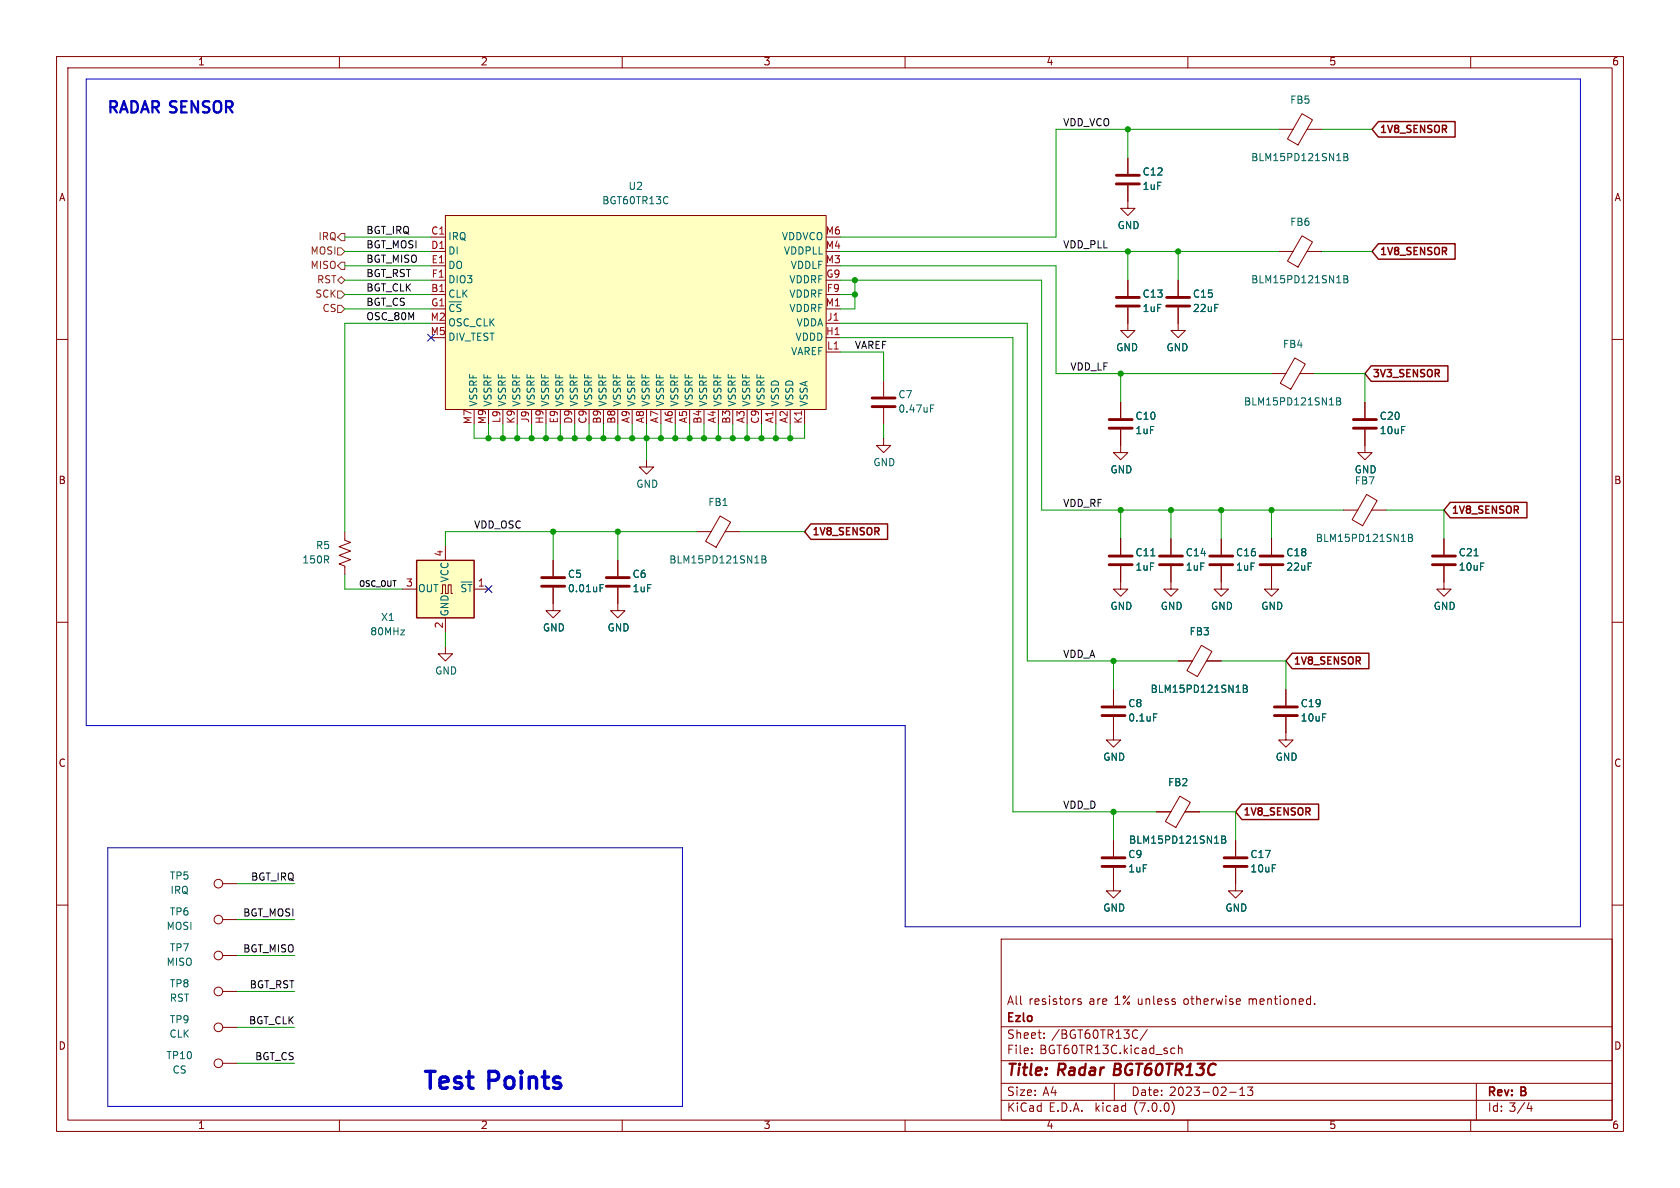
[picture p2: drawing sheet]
<svg xmlns="http://www.w3.org/2000/svg" width="297mm" height="210mm" viewBox="0 0 297 210" stroke-linecap="round" stroke-linejoin="round" font-family="sans-serif">
<g fill="none" stroke="#840000" stroke-width=".18">
<path d="M10 10h277v190h-277zM12 12h273v186h-273zM60 10v2M110 10v2M160 10v2M210 10v2M260 10v2M78.7 38.1h67.3v34.3h-67.3zM199.4 32.8v4h1.3l-1.3 1.3-1.3-1.3h1.3M199.4 27.9v2.8M226.1 22.9h2.5M230.2 20.1l1.8 1.1-2.5 4.4-1.9-1z"/>
<path d="M231.1 22.9h2.6M10 60h2M76.2 52.1h2.5M76.2 41.9h2.5M76.2 44.5h2.5M76.2 47h2.5M76.2 49.5h2.5M146 59.7h2.6M146 57.2h2.6M199.4 54.4v4h-1.3l1.3 1.3 1.3-1.3h-1.3M199.4 49.5v2.8M208.3 54.4v4h-1.3l1.3 1.3 1.2-1.3h-1.2"/>
<path d="M208.3 49.5v2.8M226.1 44.5h2.5M230.2 41.7l1.8 1.1-2.5 4.4-1.9-1zM231.1 44.5h2.6M285 60h2M94 72.4v2.5M137.2 72.4v2.5M142.2 72.4v2.5M146 62.2h2.6M156.2 77.5v1.2h1.3l-1.3 1.3-1.3-1.3h1.3M156.2 67.3v2.8M156.2 72.1v2.8"/>
<path d="M198.1 75.9v4.1h1.3l-1.3 1.3-1.3-1.3h1.3M198.1 71.1v2.8M224.8 66h2.5M228.9 63.3l1.9 1.1-2.6 4.4-1.9-1.1zM229.8 66h2.6M241.3 75.9v4.1h1.3l-1.3 1.3-1.3-1.3h1.3M241.3 71.1v2.8M61 94v1.5l1 .4-2.1 .7 2.1 .8-2.1 .8 2.1 .7-2.1 .8 1.1 .4v1.5M78.7 96.5v2.6M97.8 99.1v2.8M109.2 99.1v2.8M114.3 81.3v1.3h1.3l-1.3 1.2-1.3-1.2h1.3"/>
<path d="M123.2 94h2.5M127.3 91.2l1.9 1.1-2.6 4.4-1.9-1zM128.2 94h2.6M198.1 95.3v2.7M207 95.3v2.7M215.9 95.3v2.7M224.8 95.3v2.7M237.5 90.2h2.5M241.6 87.4l1.9 1.1-2.6 4.4-1.9-1zM242.5 90.2h2.6M255.3 95.3v2.7M10 110h2"/>
<path d="M71.1 104.1h2.6M78 104.9h.2v-1.5h.5v1.5h.5v-1.5h.6v1.5h.2M78.7 114.3v1.3h1.3l-1.3 1.2-1.2-1.2h1.2M78.7 109.2v2.6M83.8 104.1h2.6M97.8 103.9v4.1h1.3l-1.3 1.2-1.3-1.2h1.3M109.2 103.9v4.1h1.3l-1.3 1.2-1.3-1.2h1.3M198.1 100.1v4h1.3l-1.3 1.3-1.3-1.3h1.3M207 100.1v4h1.3l-1.3 1.3-1.3-1.3h1.3M208.3 116.8h2.5M212.4 114.1l1.8 1.1-2.5 4.4-1.9-1.1zM213.3 116.8h2.6"/>
<path d="M215.9 100.1v4h1.3l-1.3 1.3-1.3-1.3h1.3M224.8 100.1v4h1.3l-1.3 1.3-1.3-1.3h1.3M255.3 100.1v4h1.2l-1.2 1.3-1.3-1.3h1.3M285 110h2M196.8 126.7v4.1h1.3l-1.3 1.3-1.2-1.3h1.2M196.8 121.9v2.8M227.3 126.7v4.1h1.3l-1.3 1.3-1.2-1.3h1.2M227.3 121.9v2.8M10 160h2M39.4 156.2h2.5M196.8 153.4v4.1h1.3l-1.3 1.3-1.2-1.3h1.2M196.8 148.6v2.8"/>
<path d="M204.5 143.5h2.5M208.6 140.7l1.8 1.1-2.5 4.5-1.9-1.1zM209.5 143.5h2.6M218.4 153.4v4.1h1.3l-1.3 1.3-1.2-1.3h1.2M218.4 148.6v2.8M285 160h2M39.4 168.9h2.5M39.4 175.3h2.5M39.4 162.6h2.5M177 166h108v32h-108zM191.1 176.6h-.3l-.3 .2 .1 .2 .5 .1v.4h-.6M218.8 176.6h.4l.1 .3-.7 .2"/>
<path d="M219.2 177.5l-.4 .1M232.4 177.4v.2M39.4 181.6h2.5M39.4 188h2.5M60 198v2M110 198v2M160 198v2M177 194.5h108M177 191.5h108M177 187.5h108M177 181.5h108M182.4 186.1v.2"/>
<path d="M182.4 185.3v.2M184.6 183.4v.2M184.6 182.6v.2M197 191.5v3M201 182.1l.1 .1M201.1 183.4l-.1 .1M202.8 182l-1.3 1.9M207.2 194.8a1.74 1.74 0 0 1 0 2.2M207.3 185.3h.4M207.7 186.2l-.4 .1M208.3 185.4l.2-.1h.4l.1 1M208.3 184.8v1.5"/>
<path d="M210 198v2M217.4 193.1h1.1M219.2 193.7h.8M219.2 192.6l.4-.4v1.5M220.5 192.2h1l-.5 .5 .4 .2v.6l-.2 .2h-.4l-.3-.2M260 198v2M261 191.5v6.5M270 196h.9M270.7 195.5v1"/>
<circle cx="38.6" cy="156.2" r=".76"/>
<circle cx="38.6" cy="168.9" r=".76"/>
<circle cx="38.6" cy="175.3" r=".76"/>
<circle cx="38.6" cy="162.6" r=".76"/>
<circle cx="38.6" cy="181.6" r=".76"/>
<circle cx="38.6" cy="188" r=".76"/>
</g>
<g fill="none" stroke="#840000" stroke-width=".51">
<path d="M197.4 32.5h4M197.4 31h4M197.4 54.1h4M197.4 52.6h4M206.2 54.1h4.1M206.2 52.6h4.1M154.2 71.9h4M154.2 70.4h4M196.1 75.7h4.1M196.1 74.2h4.1M239.3 75.7h4M239.3 74.2h4"/>
<path d="M196.1 99.8h4.1M196.1 98.3h4.1M205 99.8h4M205 98.3h4M213.9 99.8h4M213.9 98.3h4M222.8 99.8h4M222.8 98.3h4M253.2 99.8h4.1M253.2 98.3h4.1M95.8 103.6h4M95.8 102.1h4"/>
<path d="M107.2 103.6h4.1M107.2 102.1h4.1M194.8 126.5h4.1M194.8 125h4.1M225.3 126.5h4.1M225.3 125h4.1M194.8 153.2h4.1M194.8 151.6h4.1M216.4 153.2h4.1M216.4 151.6h4.1"/>
</g>
<g fill="#ffffc2" stroke="#ffffc2" stroke-width=".18">
<path d="M78.7 38.1h67.3v34.3h-67.3z"/>
<path d="M73.7 99.1h10.1v10.1h-10.1z"/>
</g>
<g fill="none" stroke="#006464" stroke-width=".18">
<path d="M237.6 27.1h.4l.2 .3-.2 .3 .2 .2 .1 .3-.2 .2h-.5zM237.6 27.7h.4M80.3 53.9l-.3-.1-.3 .1-.2 .5M81.5 53.9l-.5-.1-.2 .4M237.6 48.7h.4l.2 .3-.2 .3 .2 .2 .1 .3-.2 .2h-.5zM237.6 49.3h.4M164.5 72.2h.4M164.5 71.6h.6M236.3 70.3h.4l.3 .3-.3 .3 .3 .1v.3l-.2 .3h-.5zM236.3 70.9h.4M134.7 98.3h.4l.3 .2-.3 .4 .3 .1v.3l-.2 .2h-.5zM134.7 98.9h.4"/>
<path d="M249 94.4h.4l.3 .3-.3 .4 .3 .1v.3l-.2 .2h-.5zM249 95.1h.4M81.5 102.9h1.9M82.4 103.4l-.5-.1-.3 .4M82.7 103.3h.7M83.1 103.3v1.3M106.1 103.3h.6M106.1 103.9h.4M203.9 126.2h.6M219.8 121.1h.4l.3 .3-.3 .3 .3 .1v.3l-.2 .3h-.5zM219.8 121.7h.4M216 147.8h.4l.3 .2-.3 .4 .3 .1v.3l-.2 .3h-.5z"/>
<path d="M216 148.4h.4"/>
</g>
<path d="M243.7 21.5h13.5v2.7h-13.5l-1.1-1.3zM243.7 43.1h13.5v2.7h-13.5l-1.1-1.3zM242.4 64.7h13.6v2.7h-13.6l-1.1-1.4zM73.7 99.1h10.1v10.1h-10.1zM143.4 92.6h13.5v2.7h-13.5l-1.2-1.3zM256.4 88.8h13.5v2.7h-13.5l-1.1-1.3zM228.4 115.5h13.6v2.7h-13.6l-1.1-1.4zM219.6 142.1h13.5v2.8h-13.5l-1.2-1.4z" fill="none" stroke="#840000" stroke-width=".25"/>
<path d="M59.7 51.4h.6l.7 .7-.7 .6h-.6zM59.7 43.8h.6l.7 .7-.7 .6h-.6zM59.7 49.5l.6-.6 .7 .6-.7 .7zM59.7 54h.6l.7 .6-.7 .6h-.6zM59.7 47l.6-.6h.7v1.2h-.7zM59.7 41.9l.6-.6h.7v1.2h-.7z" fill="none" stroke="#725600" stroke-width=".18"/>
<path d="M15.2 14h264.2v149.8h-119.4v-35.5h-144.8zM19 149.9h101.6v45.7h-101.6z" fill="none" stroke="#0000c2" stroke-width=".18"/>
<g fill="none" stroke="#009600" stroke-width=".18">
<path d="M199.4 22.9v5M226.1 22.9h-39.4v19h-38.1M233.7 22.9h8.9M61 49.5h15.2M61 44.5h15.2M61 41.9h15.2M61 52.1h15.2M61 47h15.2M61 54.6h15.2M76.2 57.2h-15.2v36.8M148.6 59.7h30.5v83.8h25.4M148.6 47h38.1v19h38.1"/>
<path d="M148.6 49.5h35.5v40.7h53.4M148.6 44.5h77.5M148.6 57.2h33v59.6h26.7M148.6 52.1h2.5M151.1 49.5v5.1h-2.5M199.4 44.5v5M208.3 44.5v5M233.7 44.5h8.9M83.8 74.9v2.6h58.4v-2.6M86.4 74.9v2.6M88.9 74.9v2.6M91.4 74.9v2.6"/>
<path d="M94 74.9v2.6M96.5 74.9v2.6M99.1 74.9v2.6M101.6 74.9v2.6M104.1 74.9v2.6M106.7 74.9v2.6M109.2 74.9v2.6M111.8 74.9v2.6M114.3 74.9v6.4M116.8 74.9v2.6M119.4 74.9v2.6M121.9 74.9v2.6"/>
<path d="M124.5 74.9v2.6M127 74.9v2.6M129.5 74.9v2.6M132.1 74.9v2.6M134.6 74.9v2.6M137.2 74.9v2.6M139.7 74.9v2.6M148.6 62.2h7.6v5.1M156.2 74.9v2.6M198.1 66v5.1M232.4 66h8.9v5.1M97.8 94v5.1"/>
<path d="M109.2 94v5.1M123.2 94h-44.5v2.5M130.8 94h11.4M198.1 90.2v5.1M207 90.2v5.1M215.9 90.2v5.1M224.8 90.2v5.1M245.1 90.2h10.2v5.1M61 101.6v2.5h10.1M78.7 111.8v2.5M196.8 116.8v5.1M215.9 116.8h11.4v5.1"/>
<path d="M41.9 156.2h10.2M196.8 143.5v5.1M212.1 143.5h6.3v5.1M41.9 168.9h10.2M41.9 162.6h10.2M41.9 175.3h10.2M41.9 188h10.2M41.9 181.6h10.2"/>
</g>
<path d="M75.6 59.1l1.2 1.2M76.8 59.1l-1.2 1.2M85.8 103.5l1.2 1.2M87 103.5l-1.2 1.2" fill="none" stroke="#000084" stroke-width=".18"/>
<g fill="#009600" stroke="#009600" stroke-width=".18">
<circle cx="196.8" cy="116.8" r=".46"/>
<circle cx="196.8" cy="143.5" r=".46"/>
<circle cx="215.9" cy="90.2" r=".46"/>
<circle cx="151.1" cy="49.5" r=".46"/>
<circle cx="151.1" cy="52.1" r=".46"/>
<circle cx="199.4" cy="22.9" r=".46"/>
<circle cx="198.1" cy="66" r=".46"/>
<circle cx="199.4" cy="44.5" r=".46"/>
<circle cx="208.3" cy="44.5" r=".46"/>
<circle cx="134.6" cy="77.5" r=".46"/>
<circle cx="132.1" cy="77.5" r=".46"/>
<circle cx="127" cy="77.5" r=".46"/>
<circle cx="198.1" cy="90.2" r=".46"/>
<circle cx="207" cy="90.2" r=".46"/>
<circle cx="129.5" cy="77.5" r=".46"/>
<circle cx="224.8" cy="90.2" r=".46"/>
<circle cx="139.7" cy="77.5" r=".46"/>
<circle cx="137.2" cy="77.5" r=".46"/>
<circle cx="99.1" cy="77.5" r=".46"/>
<circle cx="101.6" cy="77.5" r=".46"/>
<circle cx="96.5" cy="77.5" r=".46"/>
<circle cx="94" cy="77.5" r=".46"/>
<circle cx="91.4" cy="77.5" r=".46"/>
<circle cx="86.4" cy="77.5" r=".46"/>
<circle cx="88.9" cy="77.5" r=".46"/>
<circle cx="97.8" cy="94" r=".46"/>
<circle cx="116.8" cy="77.5" r=".46"/>
<circle cx="119.4" cy="77.5" r=".46"/>
<circle cx="109.2" cy="94" r=".46"/>
<circle cx="106.7" cy="77.5" r=".46"/>
<circle cx="121.9" cy="77.5" r=".46"/>
<circle cx="124.5" cy="77.5" r=".46"/>
<circle cx="114.3" cy="77.5" r=".46"/>
<circle cx="111.8" cy="77.5" r=".46"/>
<circle cx="109.2" cy="77.5" r=".46"/>
<circle cx="104.1" cy="77.5" r=".46"/>
</g>
<g font-size="4.2" fill="#0000c2">
<text x="74.9" y="193">Test</text>
<text x="86.6" y="193">Points</text>
</g>
<text font-size="2.8" fill="#0000c2" x="19" y="20.3">RADAR SENSOR</text>
<g font-size="2.8" fill="#840000">
<text x="178" y="190.8">Title:</text>
<text x="187.1" y="190.8">Radar</text>
<text x="197.6" y="190.8">BGT60TR13C</text>
</g>
<g font-size="2.1" fill="#840000">
<text x="178" y="177.9">All</text>
<text x="181.8" y="177.9">resistors</text>
<text x="192.5" y="177.9">are</text>
<text x="197.1" y="177.9">1% unless</text>
<text x="209.4" y="177.9">otherwise</text>
<text x="221" y="177.9">mentioned.</text>
<text x="178" y="183.9">Sheet:</text>
<text x="178" y="181.1">Ezlo</text>
<text x="185.9" y="183.9">/BGT60TR13C/</text>
<text x="178" y="186.6">File:</text>
<text x="183.8" y="186.6">BGT60TR13C.kicad_sch</text>
<text x="178" y="196.8">KiCad</text>
<text x="178" y="194">Size:</text>
<text x="184.3" y="194">A4</text>
<text x="185.4" y="196.8">E.D.A.</text>
<text x="193.7" y="196.8">kicad</text>
<text x="200" y="194">Date:</text>
<text x="200.6" y="196.8">(7.0.0)</text>
<text x="206.7" y="194">2023-02-13</text>
<text x="263" y="194.2">Rev:</text>
<text x="263" y="196.8">Id: 3/4</text>
<text x="269" y="194.2">B</text>
</g>
<g font-size="1.8" fill="#840000">
<text x="35" y="11.8">1</text>
<text x="85" y="11.8">2</text>
<text x="135" y="11.8">3</text>
<text x="185" y="11.8">4</text>
<text x="235" y="11.8">5</text>
<text x="285" y="11.8">6</text>
<text x="244" y="23.9">1V8_SENSOR</text>
<text x="10.4" y="35.8">A</text>
<text x="285.4" y="35.8">A</text>
<text x="244" y="45.5">1V8_SENSOR</text>
<text x="242.7" y="67.1">3V3_SENSOR</text>
<text x="10.3" y="85.8">B</text>
<text x="285.3" y="85.8">B</text>
<text x="143.7" y="95">1V8_SENSOR</text>
<text x="256.7" y="91.2">1V8_SENSOR</text>
<text x="228.8" y="117.9">1V8_SENSOR</text>
<text x="10.3" y="135.8">C</text>
<text x="285.3" y="135.8">C</text>
<text x="219.9" y="144.6">1V8_SENSOR</text>
<text x="10.3" y="185.8">D</text>
<text x="285.3" y="185.8">D</text>
<text x="35" y="199.8">1</text>
<text x="85" y="199.8">2</text>
<text x="135" y="199.8">3</text>
<text x="185" y="199.8">4</text>
<text x="235" y="199.8">5</text>
<text x="285" y="199.8">6</text>
</g>
<g font-size="1.8" fill="#0f0f0f">
<text x="188" y="22.5">VDD_VCO</text>
<text x="64.8" y="41.6">BGT_IRQ</text>
<text x="64.8" y="44.1">BGT_MOSI</text>
<text x="64.8" y="46.6">BGT_MISO</text>
<text x="188" y="44.1">VDD_PLL</text>
<text x="64.8" y="51.7">BGT_CLK</text>
<text x="64.8" y="49.2">BGT_RST</text>
<text x="64.8" y="54.3">BGT_CS</text>
<text x="64.8" y="56.8">OSC_80M</text>
<text x="151.1" y="61.9">VAREF</text>
<text x="189.2" y="65.7">VDD_LF</text>
<text x="188" y="89.8">VDD_RF</text>
<text x="83.8" y="93.6">VDD_OSC</text>
<text x="188" y="116.5">VDD_A</text>
<text x="188" y="143.2">VDD_D</text>
<text x="44.3" y="155.9">BGT_IRQ</text>
<text x="42.9" y="162.2">BGT_MOSI</text>
<text x="42.9" y="168.6">BGT_MISO</text>
<text x="44" y="174.9">BGT_RST</text>
<text x="43.9" y="181.3">BGT_CLK</text>
<text x="45" y="187.6">BGT_CS</text>
</g>
<g font-size="1.8" fill="#006464">
<text x="228" y="18.6">FB5</text>
<text x="221.1" y="28.8">BLM15PD121SN1B</text>
<text x="111.1" y="33.8">U2</text>
<text x="201.9" y="31.3">C12</text>
<text x="201.9" y="33.8">1uF</text>
<text x="106.4" y="36.4">BGT60TR13C</text>
<text x="197.5" y="40.8">GND</text>
<text x="228" y="40.2">FB6</text>
<text x="79.2" y="42.7">IRQ</text>
<text x="79.2" y="45.3">DI</text>
<text x="79.2" y="47.8">DO</text>
<text x="138.1" y="42.7">VDDVCO</text>
<text x="138.5" y="45.3">VDDPLL</text>
<text x="139.7" y="47.8">VDDLF</text>
<text x="79.2" y="52.9">CLK</text>
<text x="79.2" y="50.4">DIO3</text>
<text x="139.4" y="52.9">VDDRF</text>
<text x="139.4" y="50.4">VDDRF</text>
<text x="201.9" y="52.9">C13</text>
<text x="210.8" y="52.9">C15</text>
<text x="221.1" y="50.4">BLM15PD121SN1B</text>
<text x="79.2" y="56">~{CS}</text>
<text x="79.2" y="58">OSC_CLK</text>
<text x="139.4" y="55.4">VDDRF</text>
<text x="140.7" y="58">VDDA</text>
<text x="201.9" y="55.4">1uF</text>
<text x="210.8" y="55.4">22uF</text>
<text x="79.2" y="60.5">DIV_TEST</text>
<text x="139.7" y="63.1">VAREF</text>
<text x="140.5" y="60.5">VDDD</text>
<text x="197.3" y="62.4">GND</text>
<text x="206.2" y="62.4">GND</text>
<text x="226.8" y="61.8">FB4</text>
<text x="84.6" y="71.9" transform="rotate(-90 84.6 71.9)">VSSRF</text>
<text x="87.2" y="71.9" transform="rotate(-90 87.2 71.9)">VSSRF</text>
<text x="89.7" y="71.9" transform="rotate(-90 89.7 71.9)">VSSRF</text>
<text x="92.3" y="71.9" transform="rotate(-90 92.3 71.9)">VSSRF</text>
<text x="94.8" y="71.9" transform="rotate(-90 94.8 71.9)">VSSRF</text>
<text x="97.3" y="71.9" transform="rotate(-90 97.3 71.9)">VSSRF</text>
<text x="99.9" y="71.9" transform="rotate(-90 99.9 71.9)">VSSRF</text>
<text x="102.4" y="71.9" transform="rotate(-90 102.4 71.9)">VSSRF</text>
<text x="105" y="71.9" transform="rotate(-90 105 71.9)">VSSRF</text>
<text x="107.5" y="71.9" transform="rotate(-90 107.5 71.9)">VSSRF</text>
<text x="110" y="71.9" transform="rotate(-90 110 71.9)">VSSRF</text>
<text x="112.6" y="71.9" transform="rotate(-90 112.6 71.9)">VSSRF</text>
<text x="115.1" y="71.9" transform="rotate(-90 115.1 71.9)">VSSRF</text>
<text x="117.7" y="71.9" transform="rotate(-90 117.7 71.9)">VSSRF</text>
<text x="120.2" y="71.9" transform="rotate(-90 120.2 71.9)">VSSRF</text>
<text x="122.7" y="71.9" transform="rotate(-90 122.7 71.9)">VSSRF</text>
<text x="125.3" y="71.9" transform="rotate(-90 125.3 71.9)">VSSRF</text>
<text x="127.8" y="71.9" transform="rotate(-90 127.8 71.9)">VSSRF</text>
<text x="130.4" y="71.9" transform="rotate(-90 130.4 71.9)">VSSRF</text>
<text x="132.9" y="71.9" transform="rotate(-90 132.9 71.9)">VSSRF</text>
<text x="135.4" y="71.9" transform="rotate(-90 135.4 71.9)">VSSRF</text>
<text x="138" y="71.9" transform="rotate(-90 138 71.9)">VSSD</text>
<text x="140.5" y="71.9" transform="rotate(-90 140.5 71.9)">VSSD</text>
<text x="143.1" y="71.9" transform="rotate(-90 143.1 71.9)">VSSA</text>
<text x="158.8" y="70.7">C7</text>
<text x="219.9" y="71.9">BLM15PD121SN1B</text>
<text x="158.8" y="73.2">0.47uF</text>
<text x="200.7" y="74.5">C10</text>
<text x="200.7" y="77">1uF</text>
<text x="243.8" y="74.5">C20</text>
<text x="243.8" y="77">10uF</text>
<text x="154.3" y="82.7">GND</text>
<text x="196.2" y="84">GND</text>
<text x="239.4" y="84">GND</text>
<text x="112.4" y="86.5">GND</text>
<text x="125.2" y="89.7">FB1</text>
<text x="239.5" y="85.9">FB7</text>
<text x="53.4" y="99.9">150R</text>
<text x="55.8" y="97.3">R5</text>
<text x="118.3" y="99.9">BLM15PD121SN1B</text>
<text x="200.7" y="98.6">C11</text>
<text x="200.7" y="101.2">1uF</text>
<text x="209.6" y="98.6">C14</text>
<text x="209.6" y="101.2">1uF</text>
<text x="218.4" y="98.6">C16</text>
<text x="218.4" y="101.2">1uF</text>
<text x="227.3" y="98.6">C18</text>
<text x="227.3" y="101.2">22uF</text>
<text x="232.6" y="96.1">BLM15PD121SN1B</text>
<text x="257.8" y="98.6">C21</text>
<text x="257.8" y="101.2">10uF</text>
<text x="73.9" y="105">OUT</text>
<text x="79.6" y="103.1" transform="rotate(-90 79.6 103.1)">VCC</text>
<text x="81.3" y="105.6">~{ST}</text>
<text x="100.3" y="102.4">C5</text>
<text x="100.3" y="105">0.01uF</text>
<text x="111.8" y="102.4">C6</text>
<text x="111.8" y="105">1uF</text>
<text x="65.4" y="112.6">80MHz</text>
<text x="67.3" y="110">X1</text>
<text x="79.6" y="109" transform="rotate(-90 79.6 109)">GND</text>
<text x="95.9" y="111.9">GND</text>
<text x="107.3" y="111.9">GND</text>
<text x="196.2" y="108.1">GND</text>
<text x="205.1" y="108.1">GND</text>
<text x="210.2" y="112.6">FB3</text>
<text x="214" y="108.1">GND</text>
<text x="222.9" y="108.1">GND</text>
<text x="253.4" y="108.1">GND</text>
<text x="76.9" y="119.5">GND</text>
<text x="199.4" y="125.3">C8</text>
<text x="203.3" y="122.7">BLM15PD121SN1B</text>
<text x="229.9" y="125.3">C19</text>
<text x="199.4" y="127.8">0.1uF</text>
<text x="229.9" y="127.8">10uF</text>
<text x="195" y="134.8">GND</text>
<text x="225.5" y="134.8">GND</text>
<text x="206.4" y="139.3">FB2</text>
<text x="199.5" y="149.4">BLM15PD121SN1B</text>
<text x="30" y="155.8">TP5</text>
<text x="199.4" y="152">C9</text>
<text x="199.4" y="154.5">1uF</text>
<text x="221" y="152">C17</text>
<text x="221" y="154.5">10uF</text>
<text x="30.1" y="158.3">IRQ</text>
<text x="195" y="161.4">GND</text>
<text x="216.6" y="161.4">GND</text>
<text x="29.4" y="164.7">MOSI</text>
<text x="30" y="162.1">TP6</text>
<text x="29.4" y="171">MISO</text>
<text x="30" y="168.5">TP7</text>
<text x="30" y="174.8">TP8</text>
<text x="30" y="177.4">RST</text>
<text x="29.9" y="183.7">CLK</text>
<text x="30" y="181.2">TP9</text>
<text x="29.4" y="187.5">TP10</text>
<text x="30.4" y="190.1">CS</text>
</g>
<g font-size="1.8" fill="#a90000">
<text x="76.2" y="41.7">C1</text>
<text x="145.9" y="41.7">M6</text>
<text x="76.2" y="44.2">D1</text>
<text x="76.2" y="46.7">E1</text>
<text x="145.9" y="46.7">M3</text>
<text x="145.9" y="44.2">M4</text>
<text x="76.2" y="51.8">B1</text>
<text x="76.3" y="49.3">F1</text>
<text x="146" y="49.3">G9</text>
<text x="146.1" y="51.8">F9</text>
<text x="76.1" y="56.9">M2</text>
<text x="76.1" y="59.4">M5</text>
<text x="76.2" y="54.4">G1</text>
<text x="145.9" y="54.4">M1</text>
<text x="146" y="59.4">H1</text>
<text x="146.2" y="56.9">J1</text>
<text x="146.1" y="62">L1</text>
<text x="83.6" y="75.1" transform="rotate(-90 83.6 75.1)">M7</text>
<text x="86.1" y="75.1" transform="rotate(-90 86.1 75.1)">M9</text>
<text x="88.6" y="74.8" transform="rotate(-90 88.6 74.8)">L9</text>
<text x="91.2" y="75" transform="rotate(-90 91.2 75)">K9</text>
<text x="93.7" y="74.8" transform="rotate(-90 93.7 74.8)">J9</text>
<text x="96.3" y="75" transform="rotate(-90 96.3 75)">H9</text>
<text x="98.8" y="74.9" transform="rotate(-90 98.8 74.9)">E9</text>
<text x="101.3" y="75" transform="rotate(-90 101.3 75)">D9</text>
<text x="103.9" y="75" transform="rotate(-90 103.9 75)">C9</text>
<text x="106.4" y="75" transform="rotate(-90 106.4 75)">B9</text>
<text x="109" y="75" transform="rotate(-90 109 75)">B8</text>
<text x="111.5" y="74.9" transform="rotate(-90 111.5 74.9)">A9</text>
<text x="114" y="74.9" transform="rotate(-90 114 74.9)">A8</text>
<text x="116.6" y="74.9" transform="rotate(-90 116.6 74.9)">A7</text>
<text x="119.1" y="74.9" transform="rotate(-90 119.1 74.9)">A6</text>
<text x="121.7" y="74.9" transform="rotate(-90 121.7 74.9)">A5</text>
<text x="124.2" y="75" transform="rotate(-90 124.2 75)">B4</text>
<text x="126.7" y="74.9" transform="rotate(-90 126.7 74.9)">A4</text>
<text x="129.3" y="75" transform="rotate(-90 129.3 75)">B3</text>
<text x="131.8" y="74.9" transform="rotate(-90 131.8 74.9)">A3</text>
<text x="134.4" y="75" transform="rotate(-90 134.4 75)">C9</text>
<text x="136.9" y="74.9" transform="rotate(-90 136.9 74.9)">A1</text>
<text x="139.4" y="74.9" transform="rotate(-90 139.4 74.9)">A2</text>
<text x="142" y="75" transform="rotate(-90 142 75)">K1</text>
<text x="78.5" y="98.5" transform="rotate(-90 78.5 98.5)">4</text>
<text x="71.7" y="103.9">3</text>
<text x="84.4" y="103.9">1</text>
<text x="78.5" y="111.2" transform="rotate(-90 78.5 111.2)">2</text>
</g>
<g font-size="1.8" fill="#725600">
<text x="54.8" y="45.3">MOSI</text>
<text x="54.8" y="47.8">MISO</text>
<text x="56.2" y="42.7">IRQ</text>
<text x="55.6" y="52.9">SCK</text>
<text x="55.9" y="50.4">RST</text>
<text x="56.9" y="55.4">CS</text>
</g>
<text font-size="1.4" fill="#0f0f0f" x="63.5" y="103.9">OSC_OUT</text>
</svg>
